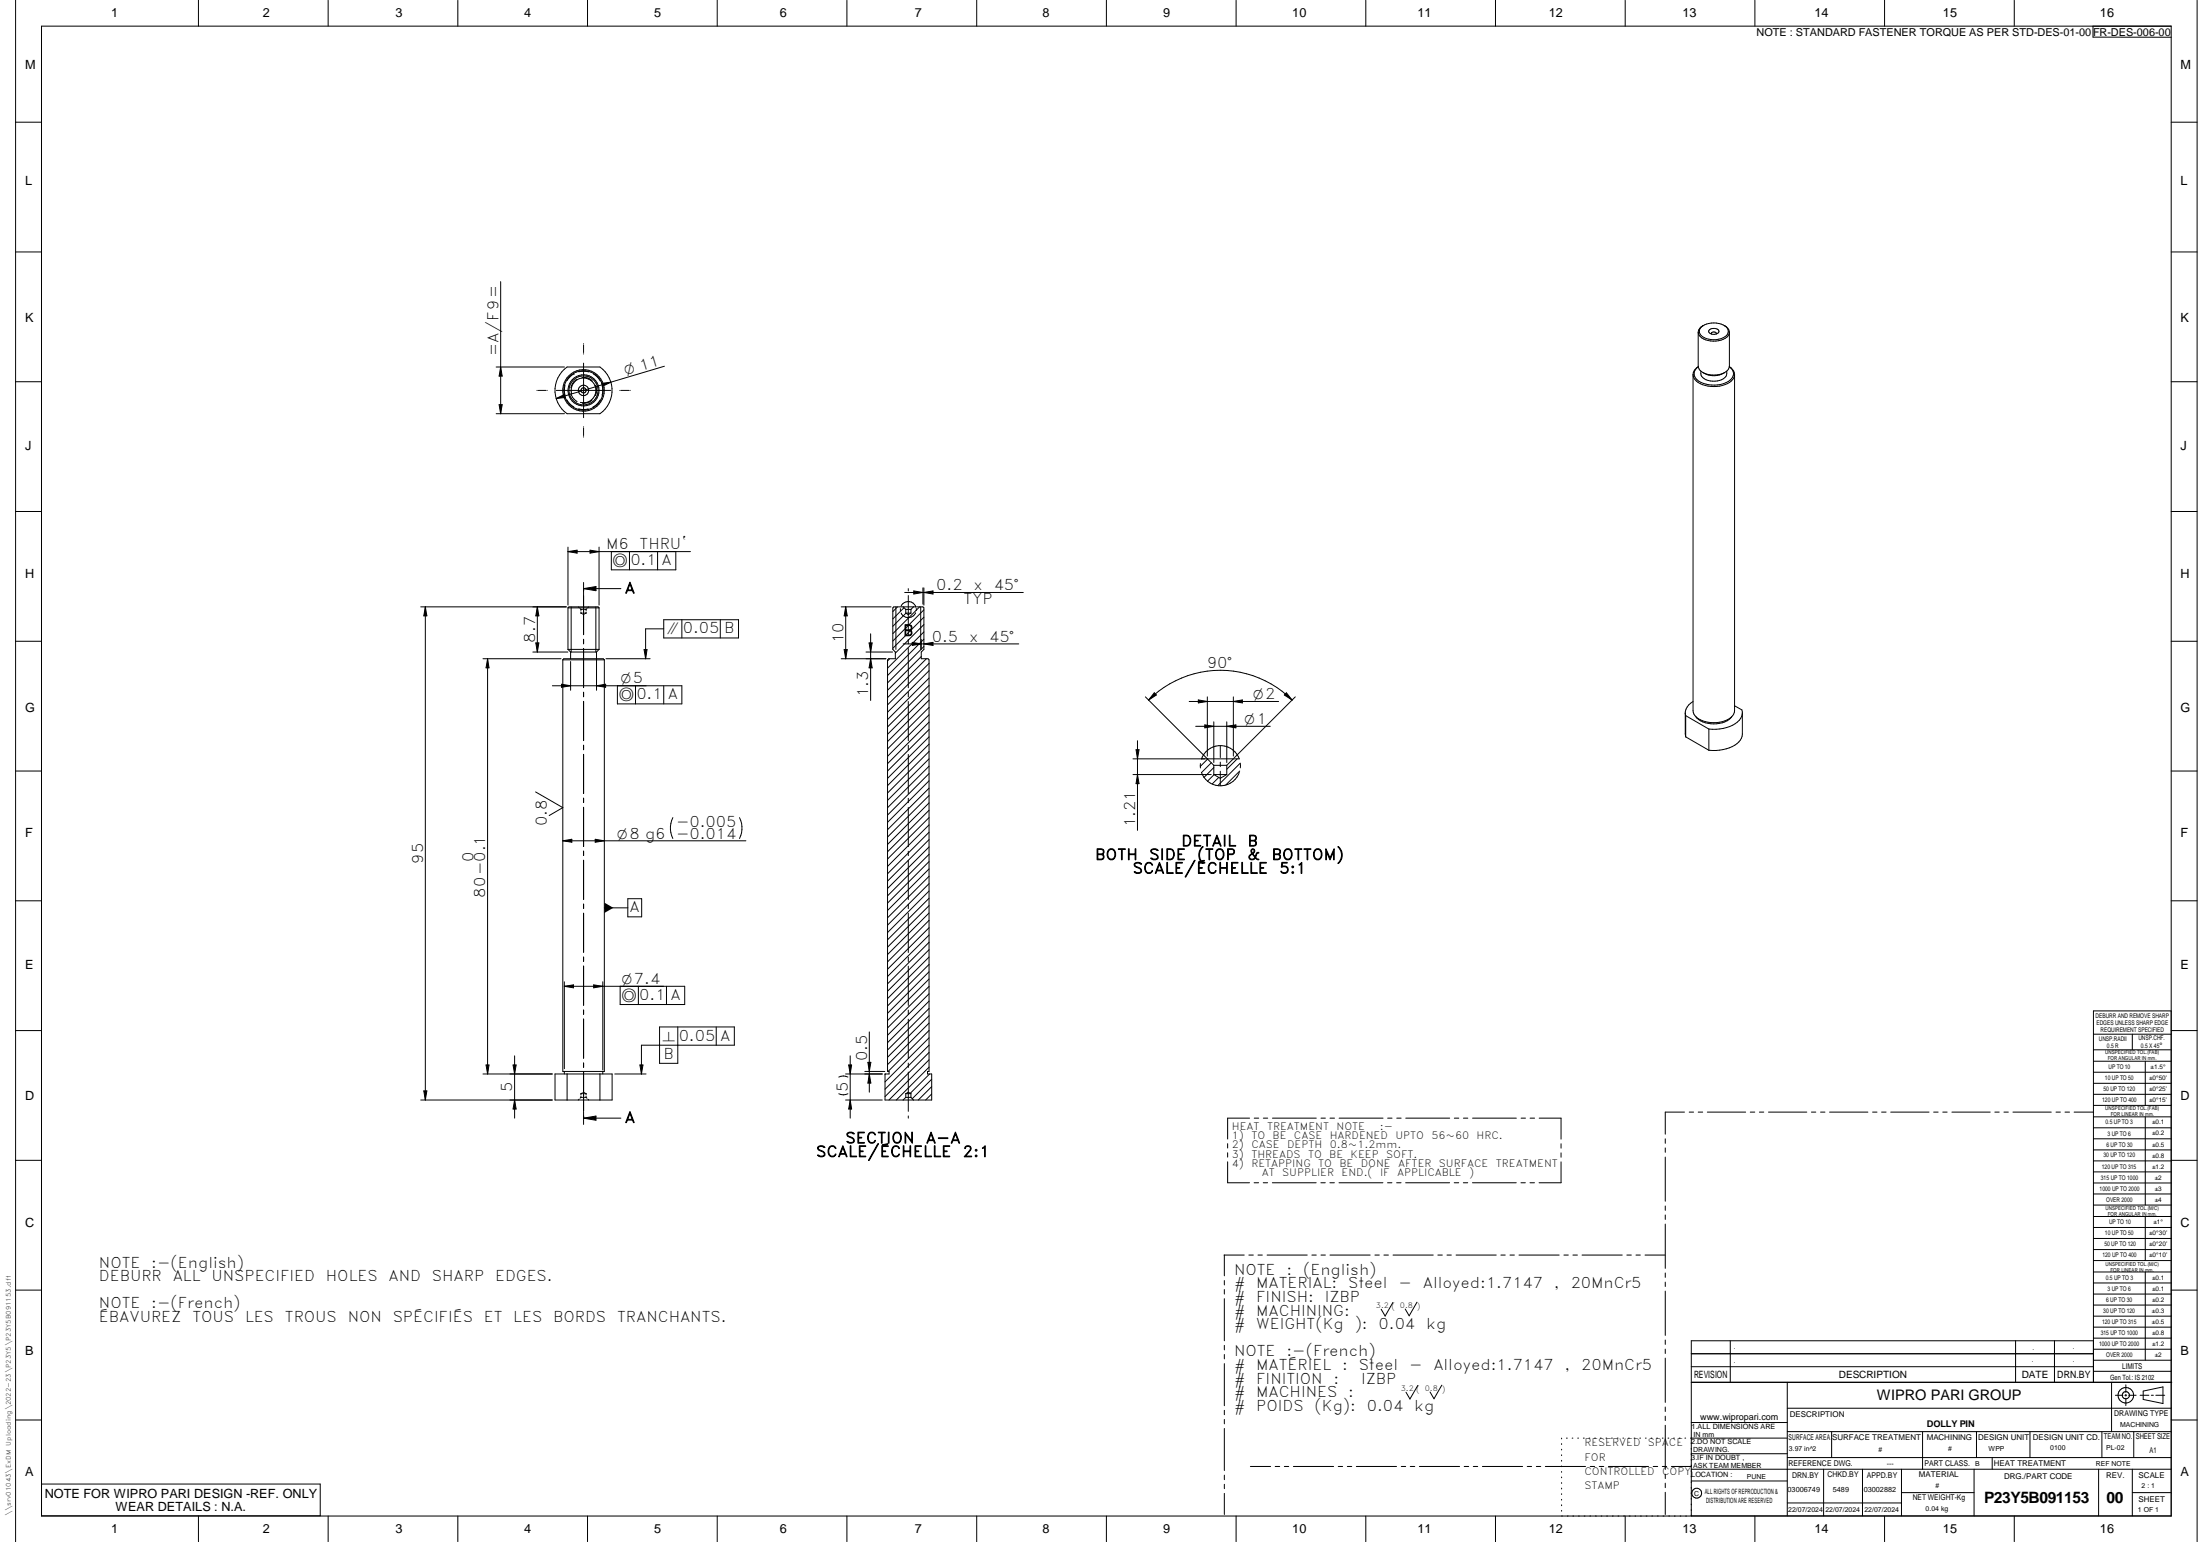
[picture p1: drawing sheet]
<svg xmlns="http://www.w3.org/2000/svg" width="848mm" height="594mm" viewBox="0 0 848 594" stroke-linecap="round" stroke-linejoin="round" font-family="sans-serif">
<g fill="none" stroke="#000" stroke-width=".39">
<path d="M6 .1v593.9M16 10.1h821v574h-821zM76.5 .1v10M126.5 .1v10M176.5 .1v10M226.5 .1v10M276.5 .1v10M326.5 .1v10M376.5 .1v10M426.5 .1v10M476.5 .1v10M526.5 .1v10"/>
<path d="M576.5 .1v10M626.5 .1v10M676.5 .1v10M726.5 .1v10M776.5 .1v10M806.8 10.1v4.2l30.2 .1M847 .1v593.9M6 47.1h10M837 47.1h10M6 97.1h10M837 97.1h10M193 108.5v50.9"/>
<path d="M225 132.4v.2M225 133v2.8M225 136.3v.1M225 139.9v21M655.8 126a7.8 7.8 0 0 1 10.1 .5 2.82 2.82 0 0 1-2.5 4 7.7 7.7 0 0 1-8-1.7 2.13 2.13 0 0 1 .4-2.8zM656.7 125.4l-1.4 1-.7 1.6M659 127a2.5 2.5 0 0 1 3.6 .7 2.28 2.28 0 0 1-3.9 0zM659.7 128.7a.94 .94 0 0 1 1-.8 .94 .94 0 0 1 .9 .8M664.6 125.4a2.73 2.73 0 0 1 2 2.8 2.73 2.73 0 0 1-2.3 2.5 8.5 8.5 0 0 1-9.3-1.5l-.4-1.2M666.7 128v13.1a4.5 4.5 0 0 1-4.6 3.3 6.7 6.7 0 0 1-7.4-2.8l-.1-13.6M6 147.1h10M191.3 159.4h26.3"/>
<path d="M191.3 141.4h26.3M192.4 155.9h1.2l-.6 3.5zM193 141.4l.6 3.5h-1.2zM207 150.4h.1M207.5 150.4h2.9M210.8 150.4h.1M214.4 153.5l3.2-1.5 .3 1.1zM214.5 150.4h21M217.5 142.3l1.1-.9h12.7a11 11 0 0 1 0 18h-12.7a11 11 0 0 1-1.1-17.1zM217.8 148.5l-.2 1.9 .2 1.8M218.5 154.1l1 1.3 1.7 1.4M220.1 151.5a4.7 4.7 0 0 0 2.4 3.2"/>
<path d="M220.3 151.6a4.8 4.8 0 0 1 4.2-5.9 4.8 4.8 0 0 1 5.2 5.1 4.8 4.8 0 0 1-6 4.2M221.2 144l-1.7 1.4-.9 1.2M221.2 144h.1M222.4 146.1a4.5 4.5 0 0 0-2.4 3.3M223 157.5l1.4 .3 2.4-.2M223.1 143.3l2.4-.3 1.4 .3M224.5 145.4l-.1 .1M224.5 145.4a4.9 4.9 0 0 1 3.8 1.3M228.3 154.1a4.5 4.5 0 0 1-3.8 1.3M228.6 156.8h.1M228.7 144.1l1.7 1.3 1 1.4M229.5 148.4l.1 .2a5 5 0 0 1-.1 3.8"/>
<path d="M231.4 154.1l-1 1.3-1.8 1.4M232 147.7l3.5-.5-3.2 1.6zM232.1 148.6l.3 1.8-.3 1.9M238.9 150.4h.2M239.5 150.4h2.9M242.8 150.4h.2M256.1 141.1l-41.7 12.4M652.7 144.3v129.5a5.3 5.3 0 0 0 4.7 4.2 11 11 0 0 0 10.5-2.3l.8-1.9v-129.5M655.7 143a3.5 3.5 0 0 0 3.6 3.8 6 6 0 0 0 6.3-2.3v-1.5M664.9 143.5a7.9 7.9 0 0 1-8.5 0M668.7 144.3a5.2 5.2 0 0 1-4.7 4.2 11.1 11.1 0 0 1-10.6-2.3l-.7-1.9M668.7 144.3a3.6 3.6 0 0 0-2.1-3 3.2 3.2 0 0 1 1.7 3 3.2 3.2 0 0 1-2.1 2.7 11.5 11.5 0 0 1-12-.7 3 3 0 0 1 .5-5l-.7 .5a3.5 3.5 0 0 0-1.3 2.5"/>
<path d="M837 147.1h10M225 164.4v.1M225 164.9v2.9M225 168.2v.2M6 197.1h10M837 197.1h10M218.9 212.5l3.6-.5v1.1zM218.9 210.8v22.3M218.9 212.5h47.2M227.5 212l3.4 .5-3.4 .6zM230.9 210.8v22.3M235.7 212.5v7h24.8v-7"/>
<path d="M242.7 212.5v7M253.5 212.5v7M164 233.8l.5 3.5h-1.1zM164 233.8v190M207.1 233.8v17.4M207.1 233.8l.6 3.5h-1.2zM218.3 233.8h-56.1M218.9 234.2v16M218.9 234.2l.4-.4h11.2l.4 .4M218.9 234.2h12M220.2 233.8v17.4M222.9 233.8l.4 .3"/>
<path d="M223.6 234.4l.3 .4M223.9 234.8h.7M223.9 236.2h.7M223.9 234.8v.4M223.9 235.8v.4M223.9 236.2l.3 .2M225 224.4v4.8M225 229.4v15.1M225 226.8h14.4M225 226.8l4.7-.8v1.6zM225.3 236.6h-.7M225.3 234.8h.6"/>
<path d="M225.3 236.2h.6M225.9 236.2l-.3 .2M225.9 234.8v.4M225.9 235.8v.4M226.3 234.5l-.4 .3M226.9 233.8l-.3 .3M229.7 233.8v17.4M230.9 234.2v16M255.9 238.8h28.8v7h-28.8zM262.8 238.8v7M277.7 238.8v7M324.3 233.8h19.2"/>
<path d="M326 233.8v20M326 233.8l.6 3.5h-1.2zM344.2 234.2l.4-.4h11.2l.4 .4v16l-1.1 1v2.6h2.7l.3 .4v158.6h-.6v1h1.7v10h-18v-10h1.5v-1h-.6v-158.6l.5-.4h2.5v-2.6l-.9-1zM345.4 233.8v16.4M346 233.8l-1.8 1.8M347.1 234.5v.8M348.1 233.8l1.1 1M348.5 234.1l-4.3 4.4M348.7 228.3h45.8M349.2 234.8v1.4M349.2 234.8h2M349.2 236.2h2"/>
<path d="M349.2 236.2l.9 .6 1.1-.6M349.2 236.3l-5 5M350.1 226.8v.9M350.1 229.4v15.2M351.2 234.8v1.4M352.1 233.8l-.9 1M352.3 227.7l3.5 .6-3.5 .6zM352.9 233.5a3.1 3.1 0 0 0-2.8-1.7 3.1 3.1 0 0 0-2.8 1.8M352.9 233.5h.1M353 236.1a3.1 3.1 0 0 1-2.8 1.9 3.1 3.1 0 0 1-2.8-1.8M353.2 234.4v.8M354.5 233.8l-10.3 10.3"/>
<path d="M354.9 233.8v16.4M355.8 226.5v6.2M356.2 237.8l-12 12M356.2 234.9l-12 12.1M356.2 226.5v6.6M356.2 228.3l3.5-.6v1.2zM6 247.1h10M186.2 253.8h30.1M188 253.8v160M188 253.8l.5 3.5h-1.1zM205.4 251.2h13.5M206.5 247.7h1.2l-.6 3.5z"/>
<path d="M217 254.2l.3-.4h15.2l.5 .4M217 254.2v158.6h16v-158.6M217 254.2h16M218.9 250.2l1.1 1M218.9 250.2h12M220 251.2v2.6M220 251.2h10M220 254.8v11.1M225 246.3v1.7M225 249.8v15.1M230 251.2v14.7M230.9 250.2l-.9 1"/>
<path d="M233.6 253.8h17M248.3 250.3h1.1l-.5 3.5zM255.9 242.3h-7v11.5M324.3 253.8h17.2M325.4 250.3h1.2l-.6 3.5zM333.8 251.2h10.3M335 247.7h1.2l-.6 3.5zM335.6 253.8l.6 3.5h-1.2zM335.6 244.2v25.7M343 253.8l-.9 .8M348.1 248.1h44.6M350.1 246.3v1.8"/>
<path d="M350.1 249.9v15.1M351.7 247.5l3.4 .6-3.4 .6zM355.1 252.9l-13 13M355.1 246.3v3.8M356.2 243.5l-14.1 13.9M356.2 246.3l-14.1 14M356.2 249.1l-14.1 14M356.2 240.6l-11.1 11M356.2 248.1l3.5-.6v1.2zM357.1 253.8l-15 15M358.1 255.6l-16 16M358.1 258.4l-16 16"/>
<path d="M837 247.1h10M216.5 263.6l3.5 .6-3.5 .6zM225 266.7v1.7M225 270.2v15.1M230 264.2l3.5-.6v1.2zM238 264.2v7h24.8v-7h-49.9M245 264.2v7M255.9 264.2v7M350.1 266.7v1.8M350.1 270.3v15.1M358.1 261.2l-16 16M358.1 264.1l-16 16"/>
<path d="M358.1 266.9l-16 16M358.1 269.7l-16 16M358.1 272.5l-16 16M358.1 275.4l-16 16M358.1 278.2l-16 16M441.5 268.5l23.8 23.7M445 266.9l.8 .9-3 1.9zM458.4 270.3h34.5M460.9 279.8h28.8M461.9 269.7l3.5 .6-3.5 .5zM464.4 279.3l3.5 .5-3.5 .6zM465.4 268.5v22.8"/>
<path d="M467.9 278.1v15.7M472.9 279.8l3.5-.5v1.1zM472.9 278.1v15.7M475.4 268.5v22.8M475.4 270.3l3.5-.6v1.1zM495.9 266.9l2.2 2.8-3-1.9zM498.1 269.7a39.1 39.1 0 0 0-55.3 0M499.3 268.5l-23.6 23.6M649.6 274.6l.2 9.3M649.8 275.7l8.9 5.2M649.8 275.7v8.2M652.7 270.3a5.1 5.1 0 0 0-2.9 5.4"/>
<path d="M653.7 276.1a10.3 10.3 0 0 0 12.1 1.6l1.8-1.6M668.7 271.9l2.8 1.6a5.2 5.2 0 0 1-3.6 5.9l-3.6 1.2-2.8 .4-2.8-.1M671.7 274.6v8.2a6.5 6.5 0 0 1-5.1 5.3l-3.7 .9-4.2 .1M6 297.1h10M225 287.1v1.7M225 290.6v15.1M350.1 287.1v1.8M350.1 290.7v15.1M358.1 281.1l-16 16M358.1 283.9l-16 16M358.1 286.7l-16 16M358.1 289.5l-16 16"/>
<path d="M358.1 292.4l-16 16M358.1 295.2l-16 16M358.1 298l-16 16M436.8 292.4h40.9a7.7 7.7 0 0 0-7.3-5.1 7.7 7.7 0 0 0-7.2 5.1M436.8 298.4h30.1M437.9 288.8h1.2l-.6 3.6zM438.5 285.4v34.5M438.5 298.4l.6 3.5h-1.2zM462.7 294.2v1.7M465.4 292.4l2.5 2.5M465.5 292.4l-2.8 2.9M466.9 293.9l-3.7 3.7a7.7 7.7 0 0 0 7.3 5.1 7.7 7.7 0 0 0 7.2-5.1"/>
<path d="M467.9 295.7l-3.8 3.8M467.9 294.9v3.5M467.9 298.4h5M467.9 294.9h5M468 298.4l-2.5 2.5M469.8 299.5l-2.5 2.5M470.4 287.3v4.5M470.4 293.6v1.8M470.4 297.1v5.6M472.9 298.4l-2.5 1.4-2.5-1.4M472.9 294.9v3.5M475.4 292.4l-2.5 2.5"/>
<path d="M476.9 292.4l-4 4M477.9 297.1l-5.4 5.3M478.1 294l-8.6 8.6M478.1 294.1v1.7M649.8 283.9l8.9 5.2M658.7 280.9v8.2M837 297.1h10M206.5 305.1l10.5 6.1-5.3 3M225 307.5v1.7M225 311v15.1M259.4 315a9 9 0 0 0 0 8M285.1 315a9 9 0 0 1 0 8"/>
<path d="M350.1 307.6v1.6M350.1 311.1v15.1M358.1 300.8l-16 16M358.1 303.7l-16 16M358.1 306.5l-16 16M358.1 309.3l-16 16M358.1 312.2l-16 16M358.1 315l-16 16M358.1 317.8l-16 16M217 323.9l3.4-.6v1.2zM217 323.9h70.5M225 327.9v1.7"/>
<path d="M225 331.4v15.1M229.4 323.3l3.6 .6-3.6 .6zM350.1 328v1.6M350.1 331.5v15.1M358.1 320.6l-16 16M358.1 323.5l-16 16M358.1 326.3l-16 16M358.1 329.1l-16 16M358.1 331.9l-16 16M358.1 334.8l-16 16M358.1 337.6l-16 16M6 347h10"/>
<path d="M225 348.3v1.7M225 351.8v15.1M233 349.8h9M242 346.2h5.4v7h-5.4zM350.1 348.4v1.7M350.1 351.9v15M358.1 340.4l-16 16M358.1 343.3l-16 16M358.1 346.1l-16 16M358.1 348.9l-16 16M358.1 351.7l-16 16M358.1 354.6l-16 16"/>
<path d="M358.1 357.4l-16 16M837 347h10M217.6 378.2v33.5M217.6 380l3.5-.6v1.2zM217.6 380h46.3v7h-24.8v-7M225 368.7v1.7M225 372.2v15.1M228.9 379.4l3.5 .6-3.5 .6zM232.4 378.2v34M246.1 380v7M256.9 380v7M350.1 368.8v1.7"/>
<path d="M350.1 372.2v15.2M358.1 360.3l-16 15.9M358.1 363.1l-16 16M358.1 365.9l-16 16M358.1 368.7l-16 16M358.1 371.6l-16 16M358.1 374.4l-16 16M358.1 377.2l-16 16M6 397h10M225 389.1v1.7M225 392.6v15.1M261.3 395.6v14.1h-7v-14.1h28.8v7.1h-35.8v11.1"/>
<path d="M276.1 395.6v7.1M335.1 397.6v23.2M350.1 389.2v1.7M350.1 392.6v15.2M358.1 397l-15.8 15.8M358.1 399.8l-16.9 17M358.1 380l-16 16M358.1 382.9l-16 16M358.1 385.7l-16 16M358.1 388.5l-16 16M358.1 391.3l-16 16M358.1 394.2l-16 16"/>
<path d="M807 398.4h30M822 398.4v6.1M837 397h10M837 389.5h-30v143.1M186.2 413.8h26.7M187.4 410.3h1.1l-.5 3.5zM197.8 410.3h1.2l-.6 3.5zM198.4 406.8v24M214 413.8h22v10h-22zM217.6 412.8v1M218.6 413.8v10M225 409.5v1.7"/>
<path d="M225 413v15.1M231.3 413.8v10M232.4 412.8v1M237 413.8h12M246.7 410.3h1.2l-.6 3.5zM323.3 415a3.9 3.9 0 0 1 3.6 0M326 413.8h14.1M327.2 410.3h1.1l-.6 3.5zM327.7 406.8v24M333.4 412.8h7.7M334.6 409.3h1.1l-.6 3.5zM335.1 413.8l.6 3.5h-1.1z"/>
<path d="M341.4 413.8l-.2 .2M350.1 409.6v1.7M350.1 413v15.2M358.1 411.1l-12.6 12.7M358.1 402.7l-16.9 17M358.1 405.5l-16.9 17M358.1 408.3l-15.4 15.5M358.4 413.8l-7.5 7.4M359.2 418.6l-5.2 5.2M359.2 415.8l-7.5 7.5M807 404.5h30M807 408.9h30"/>
<path d="M807 413.1h30M807 417.4h30M827 408.9v17M162.2 423.8h50.7M163.4 420.3h1.1l-.5 3.5zM198.4 423.8l.6 3.5h-1.2zM223.3 423.5l-.4 .3M223.9 422.8h.7M223.9 421.3h.7M223.9 422.8l-.3 .3M223.9 421.3v.5M223.9 422.3v.5"/>
<path d="M224.3 421.2l-.4 .1M225 430.8l4.7-.8v1.6zM225 428.4v4.8M225 430.8h14.4M225.3 422.8h.6M225.3 421.3h.6M225.3 421h-.6M225.6 421.2l.3 .1M225.9 422.8l.4 .3M225.9 421.3v.6M225.9 422.4v.4M226.7 423.5l.2 .3"/>
<path d="M323.3 421.4a3.9 3.9 0 0 0 3.6 0M326 423.8h14.1M327.7 423.8l.6 3.5h-1.1zM349.2 422.8h2M349.2 421.3h2M349.2 421.3v1.5M349.2 422.8l-1.1 1M349.2 421.3l.9-.5 1.1 .5M350.1 429.9v.9M351.2 421.3v1.5M351.2 422.8l.9 1M359.2 421.5l-2.4 2.3"/>
<path d="M481.7 430.8h-8.5v8M483.5 430.8h1.7M487 430.8h1.7M490.5 430.8h16.9M509.2 430.8h1.7M512.7 430.8h1.7M516.2 430.8h16.9M534.9 430.8h1.7M538.4 430.8h1.7M541.9 430.8h16.9M560.6 430.8h1.8M564.1 430.8h1.7"/>
<path d="M567.6 430.8h16.9M586.4 430.8h1.7M589.8 430.8h1.8M593.3 430.8h8.5v8.1M641.9 438.7v1.8M649.4 428.5h-7.5v8.5M651.2 428.5h1.7M654.6 428.5h1.8M658.2 428.5h14.7M674.7 428.5h1.7M678.2 428.5h1.7M681.7 428.5h14.8"/>
<path d="M698.3 428.5h1.7M701.8 428.5h1.7M705.3 428.5h14.7M721.9 428.5h1.7M725.3 428.5h1.8M728.9 428.5h14.7M745.4 428.5h1.7M748.9 428.5h1.7M752.4 428.5h14.8M769 428.5h1.7M772.5 428.5h1.7M776 428.5h14.7"/>
<path d="M792.6 428.5h1.7M796 428.5h1.8M799.5 428.5h7.4M807 421.6h30M807 425.9h30M807 430.3h30M807 434.5h30M807 438.7h30M827 430.3v34M6 447h10M473.2 440.6v1.7M473.2 444.1v1.7"/>
<path d="M473.2 447.6v8.1h8.5M483.4 455.7h1.8M487 455.7h1.7M490.5 455.7h16.9M509.2 455.7h1.7M512.7 455.7h1.7M516.2 455.7h16.9M534.9 455.7h1.7M538.4 455.7h1.7M541.9 455.7h16.9M560.6 455.7h1.7M564.1 455.7h1.7"/>
<path d="M567.6 455.7h16.9M586.3 455.7h1.7M589.8 455.7h1.7M601.8 447.6v8.1h-8.5M601.8 440.6v1.7M601.8 444.2v1.7M641.9 442.3v1.6M641.9 445.8v17M807 443h30M807 447.3h30M807 451.5h30M807 455.8h30"/>
<path d="M807 460h30M837 447h10M641.9 464.6v1.7M641.9 468.1v1.7M641.9 471.6v17.1M807 464.3h30M807 468.7h30M807 472.9h30M807 477.1h30M827 468.7v16.9M6 497h10M471.8 483.5h7.8"/>
<path d="M472 483.5v8M472 493.4v1.6M472 496.8v1.8M481.4 483.5h1.8M484.9 483.5h1.7M488.4 483.5h15.5M505.7 483.5h1.7M509.2 483.5h1.7M512.7 483.5h15.5M530 483.5h1.7M533.5 483.5h1.7M537 483.5h15.5"/>
<path d="M554.3 483.5h1.7M557.8 483.5h1.7M561.3 483.5h15.5M578.6 483.5h1.7M582.1 483.5h1.7M585.6 483.5h15.4M602.9 483.5h1.7M606.3 483.5h1.8M609.9 483.5h15.4M627.1 483.5h1.8M630.6 483.5h1.7M634.2 483.5h7.7"/>
<path d="M641.9 490.4v1.7M641.9 493.9v1.7M641.9 497.4v17.1M807 481.4h30M807 485.6h30M807 490.1h30M807 494.3h30M807 498.6h30M827 490.1v33.9M837 497h10M472 500.3v16.3M472 518.3v1.8"/>
<path d="M537 501.8l-3 5.2-1.6-2.6M546.2 501.7l-3 5.2-1.5-2.6M641.9 516.3v1.6M641.9 519.8v1.7M667 516.6v16M777 516.6v16M792 516.6v16M807 502.8h30M807 507.1h30M807 511.3h30M807 515.5h30M807 519.8h30"/>
<path d="M807 516.6h-155v67.5M472 521.8v1.7M472 525.4v16.2M546.6 533.7l-3.1 5.3-1.5-2.6M555.8 533.7l-3 5.2-1.5-2.6M641.9 523.2v17.1M652 532.6h185.2M652 521.5h155M652 526.5h155M689 532.6v51.4M807 524h30M807 528.3h30"/>
<path d="M814 532.6v19M815.5 537.5h2.8M819.1 537.5h.7M819.5 533.5v2.9M819.5 537.2v.7M819.5 538.7v2.8M820.6 537.5h2.9M825 537.5h3.4M826.2 535.9l7.6-1.6v6.4l-7.6-1.5zM829.3 537.5h.8M831 537.5h3.5M6 547.1h10"/>
<path d="M472 543.3v1.7M472 546.9v1.7M472 550.3v16.2M602 554.1v.3M602 556.2v.3M602 558.3v.3M603.8 554.1h.4M606 554.1h.3M608.2 554.1h.3M610.4 554.1h.3M612.6 554.1h.3M614.7 554.1h.3"/>
<path d="M616.9 554.1h.3M619.1 554.1h.3M621.2 554.1h.3M623.4 554.1h.3M625.6 554.1h.3M627.8 554.1h.3M629.9 554.1h.4M632.1 554.1h.3M634.3 554.1h.3M636.5 554.1h.3M638.6 554.1h.3M640.8 554.1h.3"/>
<path d="M641.9 542.1v1.7M641.9 545.6v1.7M641.9 549.1v17M643 554.1h.3M645.2 554.1h.3M647.3 554.1h.4M649.5 554.1h.3M652 548h37M689 542.5h148M689 551.6h148M689 554.1h-37.3M706.1 551.6v10"/>
<path d="M741.1 551.6v14.4M761.9 551.6v10M782.5 551.6v10M810.3 551.6v10M822.5 551.6v10M837 547.1h10M16 571.8h107.4v12.2h-107.4M472 568.3v1.8M472 571.8v1.7M472 575.4v8.1M482 565h7.8M491.6 565h1.7"/>
<path d="M495.1 565h1.7M498.6 565h15.5M515.9 565h1.7M519.4 565h1.7M522.9 565h15.5M540.2 565h1.7M543.6 565h1.8M547.2 565h15.5M564.4 565h1.8M567.9 565h1.7M571.5 565h15.5M588.7 565h1.7"/>
<path d="M592.2 565h1.7M595.7 565h15.5M602 560.5v.3M602 562.6v.3M602 564.8v.3M602 566.9v.3M602 569v.3M602 571.2v.3M602 573.3v.4M602 575.5v.3M602 577.6v.3M602 579.8v.3"/>
<path d="M613 565h1.7M616.5 565h1.7M620 565h15.5M637.3 565h1.7M640.8 565h1.7M641.9 567.9v1.7M641.9 571.4v1.8M641.9 574.9v8.6M644.3 565h7.7M652 570.6h37M652 560.1h37M689 561.6h148"/>
<path d="M689 579h44M703 566v18M718 566v18M733 575.1h28M733 566v18M761 566v18M768 561.6v4.4M809 566v18M822 566v18M822 575.1h15M837 566h-185M76.5 584.1v9.9"/>
<path d="M126.5 584.1v9.9M176.5 584.1v9.9M226.5 584.1v9.9M276.5 584.1v9.9M326.5 584.1v9.9M376.5 584.1v9.9M426.5 584.1v9.9M476.5 584.1v9.9M526.5 584.1v9.9M576.5 584.1v9.9M602 581.9v.3M626.5 584.1v9.9"/>
<path d="M652 584h185M676.5 584.1v9.9M726.5 584.1v9.9M776.5 584.1v9.9"/>
<circle cx="224.9" cy="150.4" r="7.6"/>
<circle cx="224.9" cy="150.4" r="8"/>
<circle cx="224.9" cy="150.4" r="2"/>
<circle cx="225" cy="150.4" r="5.6"/>
<circle cx="225" cy="150.4" r="6"/>
<circle cx="225" cy="150.4" r="1"/>
<circle cx="819.5" cy="537.5" r="2.99"/>
<circle cx="819.5" cy="537.5" r="1.39"/>
<circle cx="654.1" cy="575.3" r="1.9"/>
</g>
<g fill="#000">
<path d="M193 141.4l.6 3.5h-1.2zM192.4 155.9h1.2l-.6 3.5zM214.4 153.5l3.2-1.5 .3 1.1zM232 147.7l3.5-.5-3.2 1.6zM218.9 212.5l3.6-.5v1.1zM227.5 212l3.4 .5-3.4 .6zM164 233.8l.5 3.5h-1.1zM207.1 233.8l.6 3.5h-1.2zM225 226.8l4.7-.8v1.6zM326 233.8l.6 3.5h-1.2zM352.3 227.7l3.5 .6-3.5 .6zM356.2 228.3l3.5-.6v1.2z"/>
<path d="M188 253.8l.5 3.5h-1.1zM206.5 247.7h1.2l-.6 3.5zM248.3 250.3h1.1l-.5 3.5zM325.4 250.3h1.2l-.6 3.5zM335.6 253.8l.6 3.5h-1.2zM335 247.7h1.2l-.6 3.5zM351.7 247.5l3.4 .6-3.4 .6zM356.2 248.1l3.5-.6v1.2zM216.5 263.6l3.5 .6-3.5 .6zM230 264.2l3.5-.6v1.2zM445 266.9l.8 .9-3 1.9zM461.9 269.7l3.5 .6-3.5 .5z"/>
<path d="M464.4 279.3l3.5 .5-3.5 .6zM472.9 279.8l3.5-.5v1.1zM475.4 270.3l3.5-.6v1.1zM495.9 266.9l2.2 2.8-3-1.9zM437.9 288.8h1.2l-.6 3.6zM438.5 298.4l.6 3.5h-1.2zM217 323.9l3.4-.6v1.2zM229.4 323.3l3.6 .6-3.6 .6zM233 347.7l3.4 2.1-3.4 1.9zM217.6 380l3.5-.6v1.2zM228.9 379.4l3.5 .6-3.5 .6zM187.4 410.3h1.1l-.5 3.5z"/>
<path d="M197.8 410.3h1.2l-.6 3.5zM246.7 410.3h1.2l-.6 3.5zM327.2 410.3h1.1l-.6 3.5zM335.1 413.8l.6 3.5h-1.1zM334.6 409.3h1.1l-.6 3.5zM163.4 420.3h1.1l-.5 3.5zM198.4 423.8l.6 3.5h-1.2zM225 430.8l4.7-.8v1.6zM327.7 423.8l.6 3.5h-1.1z"/>
</g>
<g font-size="6">
<text x="764.8" y="578.9">P23Y5B091153</text>
<text x="812.1" y="578.9">00</text>
</g>
<g font-size="5.7">
<text x="192.1" y="137.2" transform="rotate(-90 192.1 137.2)">=A/F9=</text>
<text x="233.7" y="211.7">M6</text>
<text x="246.5" y="211.7">THRU`</text>
<text x="243" y="217.8">0.1 A</text>
<text x="360.9" y="227.4">0.2</text>
<text x="375.3" y="227.4">x</text>
<text x="383.1" y="227.4">45°</text>
<text x="240.8" y="228.6">A</text>
<text x="371.5" y="232.6">TYP</text>
<text x="263.2" y="244">0.05 B</text>
<text x="348.1" y="244.9">B</text>
<text x="206.3" y="247.6" transform="rotate(-90 206.3 247.6)">8.7</text>
<text x="325.1" y="247.7" transform="rotate(-90 325.1 247.7)">10</text>
<text x="359.2" y="247.2">0.5</text>
<text x="373.5" y="247.2">x</text>
<text x="381.3" y="247.2">45°</text>
<text x="465.3" y="257.4">90°</text>
<text x="245.3" y="269.5">0.1 A</text>
<text x="334.7" y="268.6" transform="rotate(-90 334.7 268.6)">1.3</text>
<text x="210.8" y="318.3" transform="rotate(-90 210.8 318.3)">0.8</text>
<text x="260.6" y="318.5">-0.005</text>
<text x="260.6" y="323">-0.014</text>
<text x="437.6" y="318.7" transform="rotate(-90 437.6 318.7)">1.21</text>
<text x="455.4" y="326">DETAIL</text>
<text x="480.9" y="326">B</text>
<text x="163.1" y="332.7" transform="rotate(-90 163.1 332.7)">95</text>
<text x="182.5" y="332" transform="rotate(-90 182.5 332)">0</text>
<text x="422.1" y="331.3">BOTH</text>
<text x="443" y="331.3">SIDE</text>
<text x="461.6" y="331.3">(TOP</text>
<text x="480.8" y="331.3">&amp;</text>
<text x="490.2" y="331.3">BOTTOM)</text>
<text x="436.6" y="336.5">SCALE/ÉCHELLE</text>
<text x="493.2" y="336.5">5:1</text>
<text x="187.1" y="345.8" transform="rotate(-90 187.1 345.8)">80-0.1</text>
<text x="242.7" y="351.5">A</text>
<text x="246.4" y="385.2">0.1 A</text>
<text x="261.6" y="400.9">0.05 A</text>
<text x="255.8" y="407.9">B</text>
<text x="334.3" y="408.9" transform="rotate(-90 334.3 408.9)">0.5</text>
<text x="197.5" y="420.8" transform="rotate(-90 197.5 420.8)">5</text>
<text x="326.9" y="420.8" transform="rotate(-90 326.9 420.8)">5</text>
<text x="240.8" y="432.5">A</text>
<text x="325.9" y="440.4">SECTION</text>
<text x="356.9" y="440.4">A-A</text>
<text x="314.6" y="445.7">SCALE/ÉCHELLE</text>
<text x="371.1" y="445.7">2:1</text>
<text x="38.1" y="488.4">NOTE</text>
<text x="58.3" y="488.4">:-(English)</text>
<text x="475.7" y="491.1">NOTE</text>
<text x="495.9" y="491.1">:</text>
<text x="502.3" y="491.1">(English)</text>
<text x="38.1" y="493.6">DEBURR</text>
<text x="66.6" y="493.6">ALL</text>
<text x="81.5" y="493.6">UNSPECIFIED</text>
<text x="125.6" y="493.6">HOLES</text>
<text x="149.8" y="493.6">AND</text>
<text x="166.5" y="493.6">SHARP</text>
<text x="190.8" y="493.6">EDGES.</text>
<text x="475.7" y="496.4">#</text>
<text x="484.3" y="496.4">MATERIAL:</text>
<text x="519.7" y="496.4">Steel</text>
<text x="539.1" y="496.4">-</text>
<text x="548.5" y="496.4">Alloyed:1.7147</text>
<text x="599" y="496.4">,</text>
<text x="605.5" y="496.4">20MnCr5</text>
<text x="475.7" y="501.6">#</text>
<text x="484.3" y="501.6">FINISH:</text>
<text x="510.7" y="501.6">IZBP</text>
<text x="38.1" y="504.1">NOTE</text>
<text x="38.1" y="509.4">ÉBAVUREZ</text>
<text x="58.3" y="504.1">:-(French)</text>
<text x="74.1" y="509.4">TOUS</text>
<text x="94.4" y="509.4">LES</text>
<text x="109.8" y="509.4">TROUS</text>
<text x="134" y="509.4">NON</text>
<text x="151.4" y="509.4">SPÉCIFIÉS</text>
<text x="186.5" y="509.4">ET</text>
<text x="197.9" y="509.4">LES</text>
<text x="213.2" y="509.4">BORDS</text>
<text x="237.9" y="509.4">TRANCHANTS.</text>
<text x="475.7" y="506.9">#</text>
<text x="484.3" y="506.9">MACHINING:</text>
<text x="475.7" y="512.1">#</text>
<text x="484.3" y="512.1">WEIGHT(Kg</text>
<text x="522.2" y="512.1">):</text>
<text x="531.4" y="512.1">0.04</text>
<text x="549.7" y="512.1">kg</text>
<text x="475.7" y="522.6">NOTE</text>
<text x="475.7" y="527.9">#</text>
<text x="484.3" y="527.9">MATÉRIEL</text>
<text x="495.9" y="522.6">:-(French)</text>
<text x="517.3" y="527.9">:</text>
<text x="523.8" y="527.9">Steel</text>
<text x="543.2" y="527.9">-</text>
<text x="552.6" y="527.9">Alloyed:1.7147</text>
<text x="603.1" y="527.9">,</text>
<text x="609.6" y="527.9">20MnCr5</text>
<text x="475.7" y="533.1">#</text>
<text x="484.3" y="533.1">FINITION</text>
<text x="514.1" y="533.1">:</text>
<text x="524.7" y="533.1">IZBP</text>
<text x="475.7" y="538.4">#</text>
<text x="484.3" y="538.4">MACHINES</text>
<text x="519.7" y="538.4">:</text>
<text x="475.7" y="543.6">#</text>
<text x="484.3" y="543.6">POIDS</text>
<text x="506.7" y="543.6">(Kg):</text>
<text x="526.9" y="543.6">0.04</text>
<text x="545.2" y="543.6">kg</text>
</g>
<text font-size="5.6" x="723.5" y="539.3">WIPRO PARI GROUP</text>
<g font-size="5.4">
<text x="241.3" y="144.6" transform="rotate(-17 241.3 144.6)">O 11</text>
<text x="236.3" y="217.8">a</text>
<text x="257.1" y="244">i</text>
<text x="239.3" y="263.3">O5</text>
<text x="238.6" y="269.5">a</text>
<text x="483" y="269.4">O2</text>
<text x="479.8" y="279">O1</text>
<text x="237.9" y="323">O8 g6</text>
<text x="239.7" y="379.1">O7.4</text>
<text x="239.7" y="385.2">a</text>
<text x="255.4" y="400.9">n</text>
</g>
<g font-size="4.9">
<text x="42.9" y="6.6">1</text>
<text x="101.3" y="6.7">2</text>
<text x="152.5" y="6.7">3</text>
<text x="202.1" y="6.7">4</text>
<text x="252.1" y="6.7">5</text>
<text x="300.6" y="6.7">6</text>
<text x="352.6" y="6.7">7</text>
<text x="401.9" y="6.7">8</text>
<text x="448.4" y="6.7">9</text>
<text x="498.1" y="6.7">10</text>
<text x="546.4" y="6.7">11</text>
<text x="597" y="6.7">12</text>
<text x="648.5" y="6.6">13</text>
<text x="699.4" y="6.6">14</text>
<text x="749" y="6.7">15</text>
<text x="809.5" y="6.6">16</text>
<text x="9.7" y="26.7">M</text>
<text x="840.6" y="26.7">M</text>
<text x="9.7" y="71.4">L</text>
<text x="840.6" y="71.4">L</text>
<text x="9.7" y="124.2">K</text>
<text x="840.6" y="124.2">K</text>
<text x="9.7" y="173.4">J</text>
<text x="840.6" y="173.4">J</text>
<text x="9.7" y="222.7">H</text>
<text x="840.6" y="222.7">H</text>
<text x="9.7" y="274.3">G</text>
<text x="840.6" y="274.3">G</text>
<text x="9.7" y="322.6">F</text>
<text x="840.6" y="322.6">F</text>
<text x="9.7" y="373.3">E</text>
<text x="840.6" y="373.3">E</text>
<text x="9.7" y="423.8">D</text>
<text x="840.6" y="423.8">D</text>
<text x="9.7" y="472.8">C</text>
<text x="840.6" y="472.8">C</text>
<text x="9.7" y="522.1">B</text>
<text x="840.6" y="522.1">B</text>
<text x="9.7" y="568.7">A</text>
<text x="840.6" y="568.7">A</text>
<text x="17.2" y="577">NOTE FOR WIPRO PARI DESIGN -REF. ONLY</text>
<text x="44.5" y="582.3">WEAR DETAILS : N.A.</text>
<text x="42.9" y="590.6">1</text>
<text x="101.3" y="590.7">2</text>
<text x="152.5" y="590.7">3</text>
<text x="202.1" y="590.7">4</text>
<text x="252.1" y="590.7">5</text>
<text x="300.6" y="590.7">6</text>
<text x="352.6" y="590.7">7</text>
<text x="401.9" y="590.7">8</text>
<text x="448.4" y="590.7">9</text>
<text x="498.1" y="590.7">10</text>
<text x="546.4" y="590.7">11</text>
<text x="597" y="590.7">12</text>
<text x="648.5" y="590.6">13</text>
<text x="699.4" y="590.5">14</text>
<text x="749" y="590.7">15</text>
<text x="809.5" y="590.5">16</text>
</g>
<text font-size="4.2" x="677.1" y="13.9">NOTE : STANDARD FASTENER TORQUE AS PER STD-DES-01-00FR-DES-006-00</text>
<g font-size="3.9">
<text x="474.9" y="435.3">HEAT</text>
<text x="488.4" y="435.3">TREATMENT</text>
<text x="515.2" y="435.3">NOTE</text>
<text x="532" y="435.3">:-</text>
<text x="474.9" y="438.9">1)</text>
<text x="474.9" y="442.5">2)</text>
<text x="482.4" y="438.9">TO</text>
<text x="482.4" y="442.5">CASE</text>
<text x="490.6" y="438.9">BE</text>
<text x="496.2" y="442.5">DEPTH</text>
<text x="498.8" y="438.9">CASE</text>
<text x="512.6" y="438.9">HARDENED</text>
<text x="512.6" y="442.5">0.8~1.2mm.</text>
<text x="537.9" y="438.9">UPTO</text>
<text x="551.8" y="438.9">56~60</text>
<text x="569.2" y="438.9">HRC.</text>
<text x="474.9" y="446.1">3)</text>
<text x="474.9" y="449.7">4)</text>
<text x="482.4" y="449.7">RETAPPING</text>
<text x="482.4" y="446.1">THREADS</text>
<text x="504.2" y="446.1">TO</text>
<text x="508.2" y="449.7">TO</text>
<text x="512.4" y="446.1">BE</text>
<text x="516.4" y="449.7">BE</text>
<text x="520.7" y="446.1">KEEP</text>
<text x="524.6" y="449.7">DONE</text>
<text x="534.3" y="446.1">SOFT.</text>
<text x="539" y="449.7">AFTER</text>
<text x="554.7" y="449.7">SURFACE</text>
<text x="576.7" y="449.7">TREATMENT</text>
<text x="486.4" y="453.3">AT</text>
<text x="494.2" y="453.3">SUPPLIER</text>
<text x="517.2" y="453.3">END.(</text>
<text x="532" y="453.3">IF</text>
<text x="538.6" y="453.3">APPLICABLE</text>
<text x="566.4" y="453.3">)</text>
<text x="653" y="530.9">REVISION</text>
<text x="708.9" y="530.9">DESCRIPTION</text>
<text x="779.4" y="530.9">DATE</text>
<text x="793.1" y="530.9">DRN.BY</text>
<text x="610.8" y="557.1">RESERVED</text>
<text x="635.2" y="557.1">SPACE</text>
<text x="610.8" y="562.7">FOR</text>
<text x="610.8" y="568.3">CONTROLLED</text>
<text x="640.7" y="568.3">COPY</text>
<text x="610.8" y="573.8">STAMP</text>
</g>
<text font-size="3.6" x="742.8" y="549.8">DOLLY PIN</text>
<text font-size="3.5" x="655.4" y="547.1">www.wipropari.com</text>
<g font-size="3.1">
<text x="818.1" y="527.3">LIMITS</text>
<text x="815" y="545.5">DRAWING TYPE</text>
<text x="690" y="546.1">DESCRIPTION</text>
<text x="689.5" y="554.6">SURFACE AREA</text>
<text x="706.2" y="554.6">SURFACE TREATMENT</text>
<text x="742.7" y="554.6">MACHINING</text>
<text x="762.5" y="554.6">DESIGN UNIT</text>
<text x="783.6" y="554.6">DESIGN UNIT CD.</text>
<text x="811" y="554.4">TEAM NO.</text>
<text x="823.3" y="554.5">SHEET SIZE</text>
<text x="828.6" y="559.9">A1</text>
<text x="689.4" y="564.9">REFERENCE DWG.</text>
<text x="690.8" y="569.3">DRN.BY</text>
<text x="704.4" y="569.2">CHKD.BY</text>
<text x="719.6" y="569.3">APPD.BY</text>
<text x="739.7" y="569.1">MATERIAL</text>
<text x="741.8" y="564.7">PART CLASS.</text>
<text x="768.6" y="564.7">HEAT TREATMENT</text>
<text x="772.5" y="569.7">DRG./PART CODE</text>
<text x="811.9" y="569.3">REV.</text>
<text x="824.4" y="569.4">SCALE</text>
<text x="737.3" y="578">NET WEIGHT-Kg</text>
<text x="824.4" y="578.5">SHEET</text>
</g>
<text font-size="3" x="832.4" y="403.9">°</text>
<g font-size="2.8">
<text x="530.4" y="503.9">3.2 ( 0.8 )</text>
<text x="813.4" y="531.5">Gen Tol.: IS 2102</text>
<text x="540" y="535.9">3.2 ( 0.8 )</text>
<text x="652.1" y="550.4">1.ALL DIMENSIONS ARE</text>
<text x="652" y="556.4">2.DO NOT SCALE</text>
<text x="652" y="562.5">3.IF IN DOUBT ,</text>
<text x="652" y="569.2">LOCATION :</text>
<text x="657.2" y="575.8">ALL RIGHTS OF REPRODUCTION &amp;</text>
<text x="689.1" y="575">03006749</text>
<text x="706.5" y="574.9">5489</text>
<text x="718.4" y="575">03002882</text>
<text x="657.7" y="579.2">DISTRIBUTION ARE RESERVED</text>
</g>
<g font-size="2.7">
<text x="817.3" y="549.9">MACHINING</text>
<text x="652.9" y="553.5">IN mm</text>
<text x="652.7" y="559.5">DRAWING.</text>
<text x="689.6" y="559.1">3.97 in^2</text>
<text x="724.1" y="559.2">#</text>
<text x="751" y="559.1">#</text>
<text x="766.6" y="559">WPP</text>
<text x="790.3" y="558.8">0100</text>
<text x="811.9" y="558.8">PL-02</text>
<text x="652.7" y="565.5">ASK TEAM MEMBER</text>
<text x="673.4" y="569.6">PUNE</text>
<text x="727.4" y="564.9">---</text>
<text x="761.4" y="564.9">B</text>
<text x="807.9" y="564.9">REF NOTE</text>
<text x="746.1" y="573.2">#</text>
<text x="825.6" y="573.4">2 : 1</text>
<text x="653.1" y="576.3">C</text>
<text x="689.4" y="582.4">22/07/2024</text>
<text x="703.7" y="582.5">22/07/2024</text>
<text x="718.7" y="582.6">22/07/2024</text>
<text x="742.3" y="582.2">0.04 kg</text>
<text x="824.1" y="582.4">1 OF 1</text>
</g>
<g font-size="2.5">
<text x="807.8" y="392">DEBURR AND REMOVE SHARP</text>
<text x="808.2" y="394.8">EDGES UNLESS SHARP EDGE</text>
<text x="809.1" y="400.9">UNSP.RADII</text>
<text x="809.8" y="397.6">REQUIREMENT SPECIFIED</text>
<text x="824.4" y="400.7">UNSP.CHF.</text>
<text x="812.2" y="403.6">0.5 R</text>
<text x="825.3" y="403.9">0.5 X 45</text>
<text x="812.8" y="411.8">UP TO 10</text>
<text x="829.1" y="411.9">±1.5°</text>
<text x="811.4" y="416.1">10 UP TO 50</text>
<text x="828.5" y="416.1">±0°50'</text>
<text x="810.4" y="424.5">120 UP TO 400</text>
<text x="810.9" y="420.3">50 UP TO 120</text>
<text x="828.5" y="424.5">±0°15'</text>
<text x="828.5" y="420.3">±0°25'</text>
<text x="811.7" y="433.2">0.5 UP TO 3</text>
<text x="812.5" y="437.5">3 UP TO 6</text>
<text x="829.6" y="437.4">±0.2</text>
<text x="829.6" y="433.2">±0.1</text>
<text x="812" y="441.7">6 UP TO 30</text>
<text x="829.6" y="441.7">±0.5</text>
<text x="810.9" y="445.9">30 UP TO 120</text>
<text x="829.6" y="446">±0.8</text>
<text x="809.9" y="454.4">315 UP TO 1000</text>
<text x="810.3" y="450.2">120 UP TO 315</text>
<text x="829.6" y="450.2">±1.2</text>
<text x="830.7" y="454.4">±2</text>
<text x="809.4" y="458.7">1000 UP TO 2000</text>
<text x="830.6" y="458.7">±3</text>
<text x="811.9" y="463">OVER 2000</text>
<text x="830.7" y="463">±4</text>
<text x="813.1" y="471.6">UP TO 10</text>
<text x="830.1" y="471.6">±1°</text>
<text x="811.4" y="475.9">10 UP TO 50</text>
<text x="828.5" y="475.9">±0°30'</text>
<text x="810.4" y="484.4">120 UP TO 400</text>
<text x="811.2" y="480.1">50 UP TO 120</text>
<text x="828.5" y="484.4">±0°10'</text>
<text x="828.5" y="480.1">±0°20'</text>
<text x="811.7" y="493">0.5 UP TO 3</text>
<text x="812.4" y="497.2">3 UP TO 6</text>
<text x="829.6" y="497.3">±0.1</text>
<text x="829.6" y="493">±0.1</text>
<text x="811.9" y="501.5">6 UP TO 30</text>
<text x="829.6" y="501.5">±0.2</text>
<text x="810.8" y="505.8">30 UP TO 120</text>
<text x="829.6" y="505.8">±0.3</text>
<text x="809.8" y="514.3">315 UP TO 1000</text>
<text x="810.3" y="510.1">120 UP TO 315</text>
<text x="829.6" y="510">±0.5</text>
<text x="829.6" y="514.3">±0.8</text>
<text x="668.4" y="519.9">.</text>
<text x="783.5" y="520">.</text>
<text x="799.1" y="519.9">.</text>
<text x="809.2" y="518.5">1000 UP TO 2000</text>
<text x="829.6" y="518.5">±1.2</text>
<text x="668.4" y="524.9">.</text>
<text x="783.3" y="524.8">.</text>
<text x="799.1" y="524.8">.</text>
<text x="811.9" y="522.8">OVER 2000</text>
<text x="830.6" y="522.7">±2</text>
</g>
<g font-size="2.4">
<text x="4.1" y="556.9" transform="rotate(-90 4.1 556.9)">Uploading\2022-23\P23Y5\P23Y5B091153.dft</text>
<text x="4.1" y="584.1" transform="rotate(-90 4.1 584.1)">\\srv01043\ExDM</text>
</g>
<g font-size="2.1">
<text x="811.5" y="406.1">UNSPECIFIED TOL.(FAB)</text>
<text x="812.5" y="408.5">FOR ANGULAR IN mm.</text>
<text x="811.6" y="427.7">UNSPECIFIED TOL.(FAB)</text>
<text x="813.6" y="430.1">FOR LINEAR IN mm.</text>
<text x="811.7" y="466.1">UNSPECIFIED TOL.(M/C)</text>
<text x="812.5" y="468.5">FOR ANGULAR IN mm.</text>
<text x="811.7" y="487.6">UNSPECIFIED TOL.(M/C)</text>
<text x="813.6" y="489.9">FOR LINEAR IN mm.</text>
</g>
</svg>
